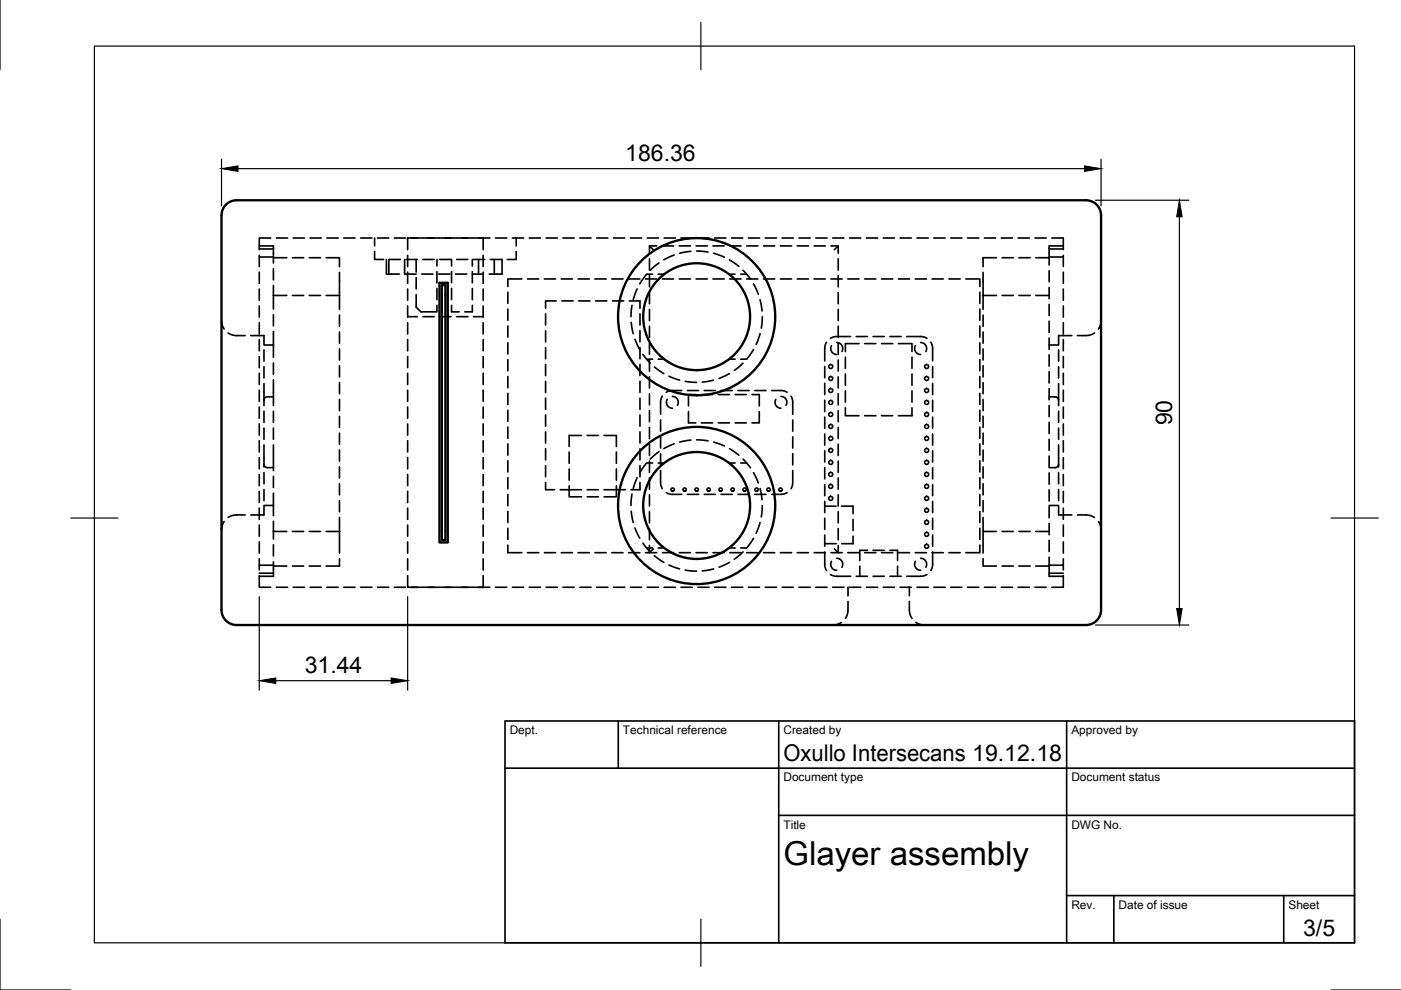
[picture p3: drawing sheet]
<svg xmlns="http://www.w3.org/2000/svg" width="297mm" height="210mm" viewBox="0 0 297 210" stroke-linecap="round" stroke-linejoin="round" font-family="sans-serif">
<!-- layer: Hidden -->
<g fill="none" stroke="#000" stroke-width=".35">
<path d="M55 52.1h3v3.7M55 54.1v2.4M55 57.7v2.4M55 54.5h3M55 52.8h3M57.4 50.5h-2.4v2.4M58 57v2.3M58 54.6h2.8M58.6 50.5h2.4M62 54.6h2.4M62.2 50.5h2.3M65.6 54.6h2.4"/>
<path d="M65.7 50.5h2.4M69.1 54.6h2.9v1.9M69.3 50.5h2.4M72 57.7v4.9M72.9 50.5h2.4M76.5 50.5h2.3M79.4 53.3v1.7h1.9M79.4 50.5v1.6M80 50.5h2.4M81.9 55v3.1h2.8M82.4 55v3.1M82.5 55h2.4"/>
<path d="M83.6 50.5h2.4M85.8 55v3.1M85.8 58.1h2.4M86.1 55h2.4M86.4 54.1v2.4M86.4 57.7v2.4M88.2 55v2.7M88.2 58.9v2.4M89.4 58.1h2.4M89.6 50.5h-3.2v2.4M89.7 50.5h3.4M89.7 55h2.4"/>
<path d="M92.6 55v1.4M92.6 57.6v2.4M93 58.1h2.4M93.2 50.5h3.5M93.2 55h2.4M95.7 55v1.4M95.7 57.6v2.4M96.6 58.1h2.4M96.8 50.5h3.5M96.8 55h2.4M100.1 55v1.4M100.1 57.6v2.4"/>
<path d="M100.1 58.1h2.4M100.4 50.5h3.5M100.4 55h2.4M101.5 55v3.1M102.4 50.5v2.4M102.4 54.1v2.4M102.4 57.7v2.4M104 55h2.4M104.8 55v3.1M105.1 50.5h2.3M106.4 55v3.1h-2.7M108.6 50.5h2.4"/>
<path d="M109.4 53.3v1.7h-1.9M109.4 50.5v1.6M110.6 59.1h-2.9v1.7M111.8 59.1h2.4M112.2 50.5h2.4M115.4 59.1h2.4M115.8 50.5h2.4M119 59.1h2.4M119.4 50.5h2.3M122.6 59.1h2.3M122.9 50.5h2.4M126.1 59.1h2.4"/>
<path d="M126.5 50.5h2.4M129.7 59.1h2.4M130.1 50.5h2.4M133.3 59.1h2.4M133.7 50.5h2.3M136.9 59.1h2.3M137 58.2l-1.4 2M137.1 58.1h1.3M137.2 50.5h2.4M137.7 52.1l.8 .8M137.7 54.9v2.4M137.7 58.4v2.4"/>
<path d="M139.2 52.1h-1.5v1.6M139.6 58.1h1.2M139.7 55.7l-1.8 1.6M140.4 52.1h2.4M140.4 59.1h2.4M140.8 50.5h2.4M142.9 54.1l-2.2 1M144 52.1h2.4M144 59.1h2.4M144.4 50.5h2.4M146.5 53.3l-2.4 .4M147.6 52.1h2.4"/>
<path d="M147.6 59.1h2.4M147.7 53.2l2.4 .2M147.9 50.5h2.4M151.2 52.1h2.3M151.2 59.1h2.3M151.3 53.7l2.3 .8M151.5 50.5h2.4M154.6 58.1h1.3M154.7 55.1l1.9 1.4M154.7 52.1h2.4M154.7 59.1h2.4M155.1 50.5h2.4"/>
<path d="M157 58.1h1.3M157.5 57.3l1.6 1.9M158.3 52.1h2.4M158.3 59.1h2.4M158.7 50.5h2.4M161.9 52.1h2.4M161.9 59.1h2.4M162.2 50.5h2.4M165.5 52.1h2.3M165.5 59.1h2.3M165.8 50.5h2.4M169 52.1h2.4"/>
<path d="M169 59.1h2.4M169.4 50.5h2.4M172.6 52.1h2.4M172.6 59.1h2.4M173 50.5h2.4M176.2 52.1h1.5v1.6M176.2 59.1h2.4M176.5 50.5h2.4M177.7 52.1l-.8 .8M177.7 54.9v2.4M177.7 58.4v2.4M179.7 59.1h2.4"/>
<path d="M180.1 50.5h2.4M183.3 59.1h2.4M183.7 50.5h2.4M186.9 59.1h2.4M187.3 50.5h2.3M190.5 59.1h2.4M190.8 50.5h2.4M194 59.1h2.4M194.4 50.5h2.4M197.6 59.1h2.4M198 50.5h2.4M201.2 59.1h2.4"/>
<path d="M201.6 50.5h2.3M204.8 59.1h2.9v1.7M205.1 50.5h2.4M208.4 57.7v4.9M208.7 50.5h2.4M211.3 54.6h-2.9v1.9M212.3 50.5h2.4M212.5 54.6h2.3M215.9 50.5h2.3M216 54.6h2.4M219.4 50.5h2.4M219.6 54.6h2.8"/>
<path d="M222.4 54.5h3M222.4 52.8h3M222.4 57.4v2.4M223 50.5h2.4v2.4M225.4 52.1h-3v4.1M225.4 54.1v2.4M225.4 57.7v2.4M47 67.9l.1 1 .4 .9M48.4 70.6l1.3 .5 2.3 .1M53.2 71.2h2.8v1.8M55 61.3v2.4M55 64.9v2.3"/>
<path d="M55 68.4v2.4M55 72v2.4M55 75.6v2.4M55 79.1v2.4M56 74.2v2.4M56 77.8v2.3M56 73.2h2M58 77v2.3M58 73.2v2.6M58 60.5v5M58 66.7v2.4M58 70.3v2.9"/>
<path d="M58 62.6h2.8M62 62.6h2.4M65.6 62.6h2.4M69.1 62.6h2.9M72 62.6v3M72 66.8v2.4M72 70.4v2.4M72 74v2.3M72 77.5v2.4M86.4 61.3v2.4M86.4 64.9v2.3M86.4 68.4v2.4"/>
<path d="M86.4 72v2.4M86.4 75.6v2.4M86.4 79.1v2.4M86.4 67.1h2.1M88.2 62.4v2.7l1 1h3.4v-1.4M89.7 67.1h2.4M92.6 61.2v2.3M93.2 67.1h2.4M95.7 64.7v1.4h1.6M95.7 61.2v2.3M96.8 67.1h2.4M100.1 61.2v2.3"/>
<path d="M100.1 64.7v1.4h-1.6M100.4 67.1h2M102.4 61.3v2.4M102.4 64.9v2.3M102.4 68.4v2.4M102.4 72v2.4M102.4 75.6v2.4M102.4 79.1v2.4M107.7 62v2.3M107.7 65.5v2.4M107.7 69.1v2.4M107.7 72.7v2.4"/>
<path d="M107.7 76.2v2.4M107.7 79.8v2.4M115.7 66.5v2.4M115.7 70.1v2.4M115.7 73.7v2.4M115.7 77.3v2.3M117.9 63.8h-2.2v1.6M119.1 63.8h2.4M122.7 63.8h2.4M126.3 63.8h2.4M129.8 63.8h2.4M133.4 63.8h2.3v1.6"/>
<path d="M133.8 68.4l.5 2.4M134 64.7l-.2 2.4M134.6 71.9l1 2.2M135.1 61.3l-.8 2.2M135.7 66.5v2.4M135.7 70.1v2.4M135.7 73.7v2.4M135.7 77.3v2.3M136.3 75.1l1.6 1.9M137.1 76.2h1.3M137.7 62v2.4M137.7 65.6v2.4"/>
<path d="M137.7 69.2v2.4M137.7 72.7v2.4M137.7 76.3v2.4M137.7 79.9v2.4M138.8 77.8l1.9 1.4M139.6 76.2h1.2M141.8 79.8l2.3 .8M154.6 76.2h1.3M154.7 79.2l-2.2 1M157 76.2h1.3M157.5 77l-1.8 1.6M159.8 60.2l1 2.2"/>
<path d="M159.8 74.1l-1.4 2M161.1 63.5l.5 2.4M161.1 70.8l-.8 2.2M161.6 67.1l-.2 2.5M174.9 77.7v2.4M175.2 72.6l-.3 1v2.9M176.3 73.3a1.27 1.27 0 0 0 1.1 1.9M177.4 72.6a1.27 1.27 0 0 1 1.1 1.9M177.7 62v2.4M177.7 65.6v2.4M177.7 69.2v2.4M177.7 72.7v2.4"/>
<path d="M177.7 76.3v2.4M177.7 79.9v2.4M179.2 75.7v2.4M179.2 79.3v2.4M180.3 71.4h-3.2l-1 .3M181.5 71.4h2.4M182.1 72.9h-2.9v1.6M183.3 72.9h2.4M185.1 71.4h2.4M186.9 72.9h2.4M188.7 71.4h2.4M190.5 72.9h2.9v1.6"/>
<path d="M192.3 71.4h3.2l1 .3M193.4 75.7v2.4M193.4 79.3v2.4M194.1 73.3a1.27 1.27 0 0 0 1.1 1.9M195.2 72.6a1.27 1.27 0 0 1 1.1 1.9M197.4 72.6l.3 1v2.9M197.7 77.7v2.4M207.7 62v2.3M207.7 65.5v2.4M207.7 69.1v2.4M207.7 72.7v2.4M207.7 76.2v2.4"/>
<path d="M207.7 79.8v2.4M208.4 62.6h2.9M208.4 62.6v3M208.4 66.8v2.4M208.4 70.4v2.4M208.4 74v2.3M208.4 77.5v2.4M212.5 62.6h2.3M216 62.6h2.4M219.6 62.6h2.8M222.4 73.2h2M222.4 61v2.3"/>
<path d="M222.4 64.5v2.4M222.4 68.1v2.4M222.4 71.7v2.4M222.4 75.2v2.4M222.4 78.8v2.4M224.4 77.8v2.3M224.4 74.2v2.4M225.4 61.3v2.4M225.4 64.9v2.3M225.4 68.4v2.4M225.4 72v2.4M225.4 75.6v2.4"/>
<path d="M225.4 79.1v2.4M227.2 71.2h-2.8v1.8M232.1 70.6l-1.4 .5-2.3 .1M233.4 67.9l-.1 1-.4 .9M55 82.7v2.4M55 86.3v2.4M55 89.9v2.4M55 93.4v2.4M55 97v2.4M56 98.4a.75 .75 0 0 0 .7 .7h1.3M56 81.3v4.7M56 94.3v4.7"/>
<path d="M56 87.2v2.4M56 90.8v2.3M58 84.1h-1.3a.75 .75 0 0 0-.7 .8M58 94.3v5.5M58 80.5v5.5M58 87.2v2.4M58 90.8v2.3M72 81.1v2.4M72 84.7v2.4M72 88.3v2.3M72 91.8v2.4M72 95.4v2.4"/>
<path d="M72 99v2.4M86.4 82.7v2.4M86.4 86.3v2.4M86.4 89.9v2.4M86.4 93.4v2.4M86.4 97v2.4M102.4 82.7v2.4M102.4 86.3v2.4M102.4 89.9v2.4M102.4 93.4v2.4M102.4 97v2.4M107.7 83.4v2.4"/>
<path d="M107.7 87v2.4M107.7 90.5v2.4M107.7 94.1v2.4M107.7 97.7v2.4M115.7 80.8v2.4M115.7 84.4v2.4M115.7 88v2.4M115.7 91.6v2.3M115.7 95.1v2.4M115.7 98.7v2.4M120.7 95.9v2.3M120.7 99.4v2.4"/>
<path d="M123.3 92.3h-2.6v2.4M124.5 92.3h2.4M128.1 92.3h2.6v2.4M130.7 95.9v2.3M130.7 99.4v2.4M135.7 80.8v2.4M135.7 84.4v2.4M135.7 88v2.4M135.7 91.6v2.3M135.7 95.1v2.4M135.7 98.7v2.4M137 98.2l-1.4 2"/>
<path d="M137.1 98.2h1.3M137.7 83.5v2.4M137.7 87v2.4M137.7 90.6v2.4M137.7 94.2v2.4M137.7 97.8v2.4M139.6 98.2h1.2M139.7 95.8l-1.8 1.5M140.1 99.8v2.8l.3 1M140.1 89v2.4M140.1 92.6v2.4M140.1 96.2v2.4"/>
<path d="M140.4 84l-.3 1v2.8M141.5 84.7a1.25 1.25 0 0 0 1.1 1.9M142.6 84a1.25 1.25 0 0 1 1 1.9M142.9 94.1l-2.2 1M144.5 82.8h-2.2l-1 .4M145.3 80.9l2.4 .2M145.7 82.8h2.4M146 87.3v2.4h1.5M146.5 93.3l-2.4 .4M147.5 83.7h-1.5v2.4M147.7 93.3l2.4 .2M148.7 83.7h2.4"/>
<path d="M148.7 89.7h2.4M149.3 82.8h2.4M151.3 80.6l-2.4 .4M151.3 93.7l2.3 .9M152.3 83.7h2.4M152.3 89.7h2.4M152.9 82.8h2.4M154.6 98.2h1.3M154.7 95.1l1.9 1.4M155.9 83.7h2.3M155.9 89.7h2.3M156.4 82.8h2.4"/>
<path d="M157 98.2h1.3M157.5 97.3l1.6 1.9M159.4 83.7h1.6v2.4M160 82.8h2.4M161 87.3v2.4h-1.6M163.6 82.8h2.2l1.1 .4M164.5 84.7a1.25 1.25 0 0 0 1.1 1.9M165.6 84a1.25 1.25 0 0 1 1.1 1.9M167.7 84l.4 1v2.8M168.1 99.8v2.8l-.4 1M168.1 89v2.4M168.1 92.6v2.4"/>
<path d="M168.1 96.2v2.4M174.9 81.3v2.4M174.9 84.9v2.3M174.9 88.4v2.4M174.9 92v2.4M174.9 95.6v2.4M174.9 99.2v2.3M177.7 83.5v2.4M177.7 87v2.4M177.7 90.6v2.4M177.7 94.2v2.4M177.7 97.8v2.4"/>
<path d="M179.2 86.5v1.6h2.9M179.2 82.9v2.4M183.3 88.1h2.4M186.9 88.1h2.4M193.4 82.9v2.4M193.4 86.5v1.6h-2.9M197.7 81.3v2.4M197.7 84.9v2.3M197.7 88.4v2.4M197.7 92v2.4M197.7 95.6v2.4M197.7 99.2v2.3"/>
<path d="M207.7 83.4v2.4M207.7 87v2.4M207.7 90.5v2.4M207.7 94.1v2.4M207.7 97.7v2.4M208.4 81.1v2.4M208.4 84.7v2.4M208.4 88.3v2.3M208.4 91.8v2.4M208.4 95.4v2.4M208.4 99v2.4M222.4 84.1h1.3a.75 .75 0 0 1 .7 .8"/>
<path d="M222.4 82.4v2.4M222.4 86v2.4M222.4 89.5v2.4M222.4 93.1v2.4M222.4 96.7v2.4M224.4 98.4a.75 .75 0 0 1-.7 .7h-1.3M224.4 81.3v4.7M224.4 94.3v4.7M224.4 87.2v2.4M224.4 90.8v2.3M225.4 82.7v2.4M225.4 86.3v2.4"/>
<path d="M225.4 89.9v2.4M225.4 93.4v2.4M225.4 97v2.4M47.5 110.6l-.4 .9-.1 .9M52 109.2h-2.3l-1.3 .5M55 100.6v2.4M55 104.2v2.4M55 107.7v2.4M55 111.3v2.4M55 114.9v2.4M55 118.5v2.3M55 119.8h3"/>
<path d="M56 100.2v2.4M56 103.8v2.4M56 107.3v1.9h-2.8M56 107.2h2M58 119.1v3.1h-3M58 104.6v2.6M58 101v2.4M58 107.2v2.1M58 110.5v3.8M58 115.5v2.4M58 112.7h2.8M62 112.7h2.4"/>
<path d="M65.6 112.7h2.4M69.1 112.7h2.9M72 112.7v4.6M72 102.6v2.3M72 106.1v2.4M72 109.7v3M72 118.4v1.6h-2.9M86.4 100.6v2.4M86.4 104.2v2.4M86.4 107.7v2.4M86.4 111.3v2.4M86.4 114.9v2.4"/>
<path d="M86.4 118.5v2.3M102.4 100.6v2.4M102.4 104.2v2.4M102.4 107.7v2.4M102.4 111.3v2.4M102.4 114.9v2.4M102.4 118.5v2.3M107.7 115.6v1.6h2.9M107.7 101.3v2.4M107.7 104.8v2.4M107.7 108.4v2.4M107.7 112v2.4"/>
<path d="M111.8 117.2h2.4M115.4 117.2h2.4M115.7 102.3v1.5h1.9M118.8 103.8h4.5M119 117.2h2.4M120.7 103v2.3h2.6M122.6 117.2h2.3M124.5 103.8h2.4M124.5 105.3h2.4M126.1 117.2h2.4M128.1 103.8h4.5M129.7 117.2h2.4"/>
<path d="M130.7 103v2.3h-2.6M133.3 117.2h2.4M133.8 108.4l.5 2.4M134 104.8l-.2 2.4M134.6 111.9l1 2.2M135.1 101.3l-.8 2.3M135.7 102.3v1.5h-1.9M136.3 115.2l1.6 1.8M136.9 117.2h2.3M137.1 116.2h1.3M137.7 115.6v1.6l.8-.8M137.7 101.3v2.4"/>
<path d="M137.7 104.9v2.4M137.7 108.5v2.4M137.7 112.1v2.3M138.8 117.8l1.9 1.4M139.6 116.2h1.2M140.4 117.2h2.4M141.3 104.4l1 .4h2.2M141.8 119.8l2.3 .8M144 117.2h2.4M145.7 104.8h2.4M147.6 117.2h2.4M149.3 104.8h2.4"/>
<path d="M151.2 117.2h2.3M152.9 104.8h2.4M154.6 116.2h1.3M154.7 119.2l-2.2 1.1M154.7 117.2h2.4M156.4 104.8h2.4M157 116.2h1.3M157.5 117l-1.8 1.6M158.3 117.2h2.4M159.8 100.2l1 2.2M159.8 114.1l-1.4 2M160 104.8h2.4"/>
<path d="M161.1 103.6l.5 2.4M161.1 110.8l-.8 2.3M161.6 107.2l-.2 2.4M161.9 117.2h2.4M165.5 117.2h2.3M166.9 104.4l-1.1 .4h-2.2M169 117.2h2.4M172.6 117.2h2.4M174.9 117v2.9l.3 1.1M174.9 115.3h2.4M174.9 102.7v2.4M174.9 106.3v2.4"/>
<path d="M174.9 109.9v2.4M174.9 113.4v2.4M174.9 107.3h2.4M176.2 117.2h2.4M176.3 119a1.27 1.27 0 0 0 1.1 1.9M177.4 118.4a1.27 1.27 0 0 1 1.1 1.9M177.7 115.6v1.6l-.8-.8M177.7 101.3v2.4M177.7 104.9v2.4M177.7 108.5v2.4M177.7 112.1v2.3M178.5 107.3h2.4v1.6"/>
<path d="M179.7 117.2h2.4M180.9 113.7v1.6h-2.4M180.9 110.1v2.4M183.3 117.2h2.4M183.9 116.7h-1.6v2.1M185.1 116.7h2.4M186.9 117.2h2.4M188.7 116.7h1.6v2.1M190.5 117.2h2.4M194 117.2h2.4M194.1 119a1.27 1.27 0 0 0 1.1 1.9M195.2 118.4a1.27 1.27 0 0 1 1.1 1.9"/>
<path d="M197.6 117.2h2.4M197.7 117v2.9l-.3 1.1M197.7 102.7v2.4M197.7 106.3v2.4M197.7 109.9v2.4M197.7 113.4v2.4M201.2 117.2h2.4M207.7 115.6v1.6h-2.9M207.7 101.3v2.4M207.7 104.8v2.4M207.7 108.4v2.4M207.7 112v2.4"/>
<path d="M208.4 118.4v1.6h2.9M208.4 109.7v3h2.9M208.4 112.7v4.6M208.4 102.6v2.3M208.4 106.1v2.4M212.5 112.7h2.3M216 112.7h2.4M219.6 112.7h2.8M222.4 118.1v4.1h3M222.4 119.8h3M222.4 107.2h2M222.4 100.3v2.4"/>
<path d="M222.4 103.8v2.4M222.4 107.4v2.4M222.4 111v2.4M222.4 114.6v2.3M224.4 107.3v1.9h2.8M224.4 103.8v2.4M224.4 100.2v2.4M225.4 100.6v2.4M225.4 104.2v2.4M225.4 107.7v2.4M225.4 111.3v2.4M225.4 114.9v2.4"/>
<path d="M225.4 118.5v2.3M228.4 109.2h2.3l1.4 .5M232.9 110.6l.4 .9 .1 .9M55 122v2.5h2.4M55 121.5h3M58 120h2.8M58.6 124.5h2.4M62 120h2.4M62.2 124.5h2.3M65.6 120h2.4M65.7 124.5h2.4M69.3 124.5h2.4"/>
<path d="M72.9 124.5h2.4M76.5 124.5h2.3M80 124.5h2.4M83.6 124.5h2.4M86.4 122v2.5h2.1M87.2 124.5h2.4M89.7 124.5h3.4M93.2 124.5h3.5M96.8 124.5h3.5M100.4 124.5h3.5M102.4 122v2.5M105.1 124.5h2.3"/>
<path d="M108.6 124.5h2.4M112.2 124.5h2.4M115.8 124.5h2.4M119.4 124.5h2.3M122.9 124.5h2.4M126.5 124.5h2.4M130.1 124.5h2.4M133.7 124.5h2.3M137.2 124.5h2.4M140.8 124.5h2.4M144.4 124.5h2.4M145.3 120.9l2.4 .2"/>
<path d="M147.9 124.5h2.4M151.3 120.6l-2.4 .4M151.5 124.5h2.4M155.1 124.5h2.4M158.7 124.5h2.4M162.2 124.5h2.4M165.8 124.5h2.4M169.4 124.5h2.4M173 124.5h2.4M176.1 121.8l1 .4h3.2M176.5 124.5h2.4M178.4 132l-.9 .4-.9 .1"/>
<path d="M179.8 127.5v2.3l-.6 1.3M179.8 124.5v1.8M180.1 124.5h2.4M181.5 122.2h2.4M182.3 120v2.2M183.7 124.5h2.4M185.1 122.2h2.4M187.3 124.5h2.3M188.7 122.2h2.4M190.3 120v2.2M190.8 124.5h2.4M192.8 127.5v2.3l.6 1.3"/>
<path d="M192.8 124.5v1.8M194.2 132l.9 .4 .9 .1M194.4 124.5h2.4M196.5 121.8l-1 .4h-3.2M198 124.5h2.4M201.6 124.5h2.3M205.1 124.5h2.4M208.7 124.5h2.4M212.3 124.5h2.4M212.5 120h2.3M215.9 124.5h2.3M216 120h2.4"/>
<path d="M219.4 124.5h2.4M219.6 120h2.8M222.4 121.5h3M225.4 122v2.5h-2.4"/>
<circle cx="176.1" cy="77.7" r=".42"/>
<circle cx="196.5" cy="77.7" r=".42"/>
<circle cx="176.1" cy="87.9" r=".42"/>
<circle cx="176.1" cy="93" r=".42"/>
<circle cx="176.1" cy="98" r=".42"/>
<circle cx="176.1" cy="95.5" r=".42"/>
<circle cx="176.1" cy="80.2" r=".42"/>
<circle cx="176.1" cy="82.8" r=".42"/>
<circle cx="176.1" cy="85.3" r=".42"/>
<circle cx="176.1" cy="90.4" r=".42"/>
<circle cx="196.5" cy="87.9" r=".42"/>
<circle cx="196.5" cy="93" r=".42"/>
<circle cx="196.5" cy="80.2" r=".42"/>
<circle cx="196.5" cy="98" r=".42"/>
<circle cx="196.5" cy="95.5" r=".42"/>
<circle cx="196.5" cy="90.4" r=".42"/>
<circle cx="196.5" cy="82.8" r=".42"/>
<circle cx="196.5" cy="85.3" r=".42"/>
<circle cx="142.6" cy="103.8" r=".35"/>
<circle cx="145.2" cy="103.8" r=".35"/>
<circle cx="147.7" cy="103.8" r=".35"/>
<circle cx="150.2" cy="103.8" r=".35"/>
<circle cx="152.8" cy="103.8" r=".35"/>
<circle cx="155.3" cy="103.8" r=".35"/>
<circle cx="157.9" cy="103.8" r=".35"/>
<circle cx="160.4" cy="103.8" r=".35"/>
<circle cx="163" cy="103.8" r=".35"/>
<circle cx="165.5" cy="103.8" r=".35"/>
<circle cx="176.1" cy="100.6" r=".42"/>
<circle cx="176.1" cy="103.1" r=".42"/>
<circle cx="176.1" cy="105.7" r=".42"/>
<circle cx="196.5" cy="103.1" r=".42"/>
<circle cx="196.5" cy="110.7" r=".42"/>
<circle cx="196.5" cy="115.8" r=".42"/>
<circle cx="196.5" cy="108.2" r=".42"/>
<circle cx="196.5" cy="100.6" r=".42"/>
<circle cx="196.5" cy="105.7" r=".42"/>
<circle cx="196.5" cy="113.3" r=".42"/>
</g>
<!-- layer: Visible -->
<g fill="none" stroke="#000" stroke-width=".5">
<path d="M47.9 43.4a3.2 3.2 0 0 1 2.3-.9h180a3.2 3.2 0 0 1 3.2 3.2v83.6a3.2 3.2 0 0 1-3.2 3.2h-180a3.2 3.2 0 0 1-3.2-3.2v-83.6a3.2 3.2 0 0 1 .9-2.3zM93.2 60h1.7v55h-1.7zM93.7 60.5h.7v54h-.7z"/>
<circle cx="147.7" cy="67.1" r="11.3"/>
<circle cx="147.7" cy="67.1" r="16.7"/>
<circle cx="147.7" cy="107.2" r="11.3"/>
<circle cx="147.7" cy="107.2" r="16.7"/>
</g>
<!-- layer: Border -->
<path d="M0 0v14.8M20 9.8h267.2v190.1h-267.2zM148.6 4.8v10M15 109.8h10M282.2 109.8h10M0 194.9v15h15M148.6 194.9v10M282.2 209.9h14.9" fill="none" stroke="#000" stroke-width=".25"/>
<!-- layer: TitleBlock -->
<path d="M107.1 152.9h180.1v47h-180.1zM131.1 152.9v10M165.1 152.9v47M226.1 152.9v47M107.1 162.9h180.1M165.1 172.9h122.1M226.1 189.9h61.1M236.2 189.9v10M272.2 189.9v10" fill="none" stroke="#000" stroke-width=".35"/>
<!-- layer: Dimensions -->
<path d="M47 33.8v9.9M50.5 35.8h179.4M233.4 33.8v9.9M232.2 42.5h19.9M250.1 46v83M55 126.5v19.8M86.4 126.5v19.8M232.2 132.5h19.9M58.5 144.3h24.4" fill="none" stroke="#000" stroke-width=".25"/>
<path d="M47 35.8l3.5-.6v1.1zM229.9 35.2l3.5 .6-3.5 .5zM250.1 42.5l.5 3.5h-1.1zM249.5 129h1.1l-.5 3.5zM55 144.3l3.5-.6v1.2zM82.9 143.7l3.5 .6-3.5 .6z" fill="#000" stroke="#000" stroke-width=".21"/>
<text font-size="7" x="166.1" y="183.4">Glayer assembly</text>
<g font-size="4.9">
<text x="132.6" y="34.2">186.36</text>
<text x="248.5" y="90.2" transform="rotate(-90 248.5 90.2)">90</text>
<text x="64.6" y="142.8">31.44</text>
<text x="166.1" y="161.4">Oxullo Intersecans 19.12.18</text>
<text x="276.3" y="198.5">3/5</text>
</g>
<g font-size="2.5">
<text x="108.1" y="155.7">Dept.</text>
<text x="132.1" y="155.7">Technical reference</text>
<text x="166.1" y="155.7">Created by</text>
<text x="227.1" y="155.7">Approved by</text>
<text x="166.1" y="165.7">Document type</text>
<text x="227.1" y="165.7">Document status</text>
<text x="166.1" y="175.7">Title</text>
<text x="227.1" y="175.7">DWG No.</text>
<text x="227.1" y="192.7">Rev.</text>
<text x="237.2" y="192.7">Date of issue</text>
<text x="273.2" y="192.7">Sheet</text>
</g>
</svg>
